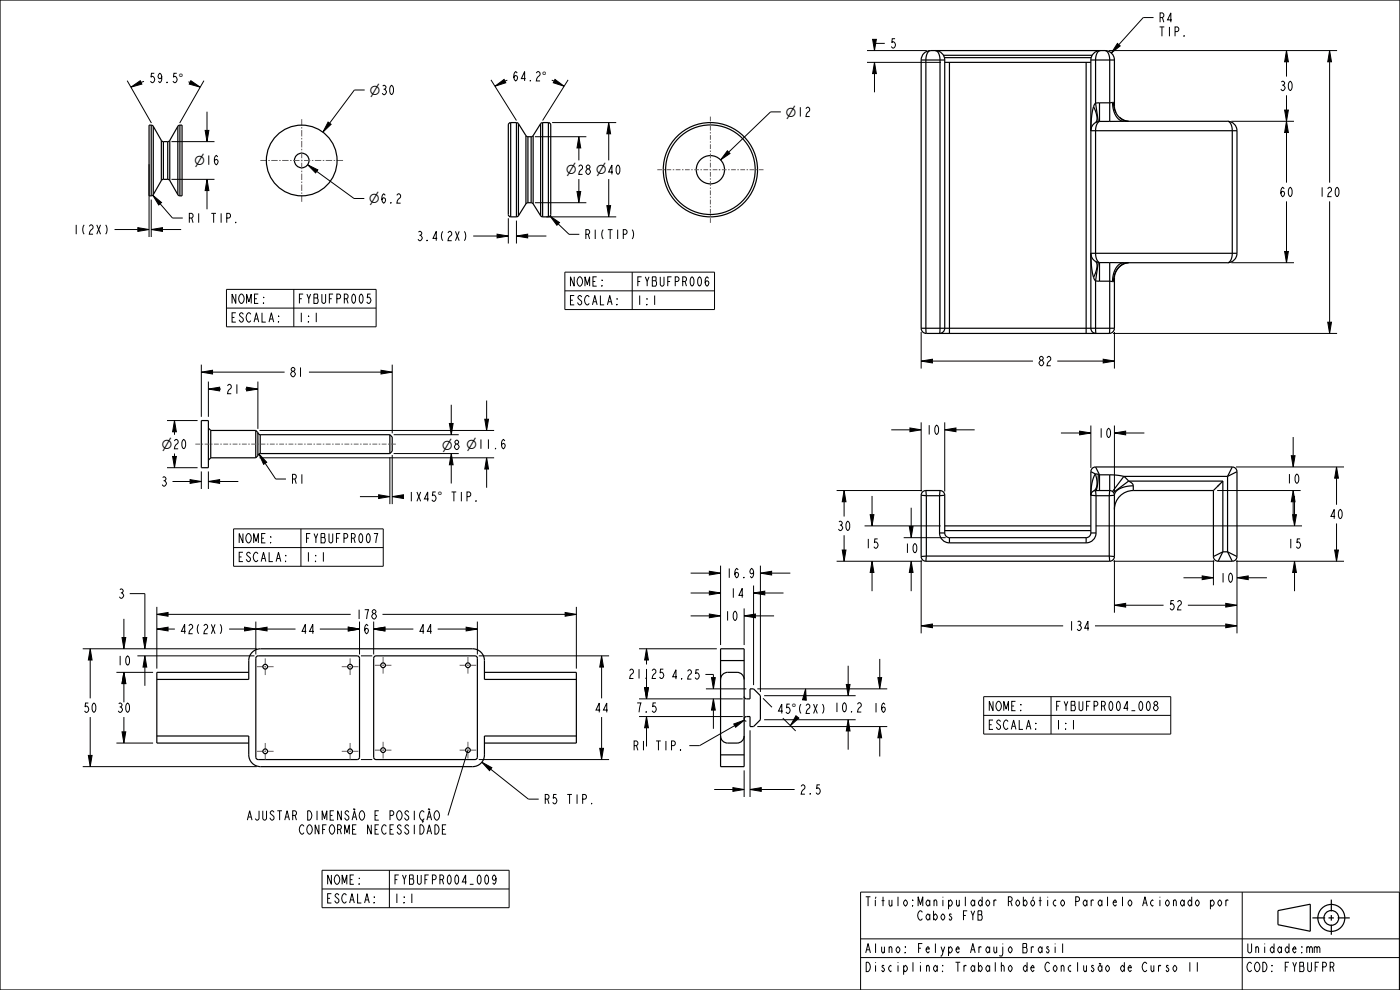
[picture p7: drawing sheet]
<svg xmlns="http://www.w3.org/2000/svg" width="594mm" height="420mm" viewBox="0 0 594 420" stroke-linecap="round" stroke-linejoin="round" font-family="sans-serif">
<g fill="#000">
<path d="M55.5 37l4-2.8 .7 1.5zM81 34.2l3.9 2.8-4.6-1.3zM210 36.6l3.9-2.9 .7 1.4zM235.5 33.7l3.9 2.9-4.6-1.5zM371 26.5l.8 4.7h-1.6zM370.2 16.7h1.6l-.8 4.8zM474.1 18.4l1.2 1.1-3.8 3zM545.8 21.5l.8 4.7h-1.6zM564.1 21.5l.8 4.7h-1.6zM139.2 51.8l1.3 .9-3.5 3.4zM245.6 58l.8 4.8h-1.6zM258.3 52l.8 4.8h-1.6z"/>
<path d="M545 46.7h1.6l-.8 4.8zM545.8 51.5l.8 4.7h-1.6zM87 55.3h1.6l-.8 4.8zM87.8 76.1l.8 4.7h-1.6zM130.5 69.9l4.3 2.2-.9 1.2zM308.6 64l1.1 1.1-4 2.7zM58.5 96.6l4.7 .8-4.7 .8zM64.2 97.4l4.7-.8v1.6zM64.8 82.8l3.7 3.1-1.2 1.1zM233.4 91.7l4 2.7-1.1 1.2zM244.8 81.2h1.6l-.8 4.8zM257.5 87.2h1.6l-.8 4.8z"/>
<path d="M210.9 99.3l4.8 .8-4.8 .8zM219.1 100.1l4.8-.8v1.6zM545 106.7h1.6l-.8 4.8zM85.4 157.9l4.8-.8v1.6zM161.7 157.1l4.7 .8-4.7 .8zM390.8 153.2l4.8-.8v1.6zM468.1 152.4l4.7 .8-4.7 .8zM563.3 136.7h1.6l-.8 4.8zM74 178.4l.8 4.8h-1.6zM88.4 165.1l4.8-.8v1.5zM104.7 164.3l4.7 .8-4.7 .7zM73.2 193.7h1.6l-.8 4.7z"/>
<path d="M109.9 192.6l3.3 3.5-1.4 .9zM190.7 179.7h1.6l-.8 4.7zM191.5 192.4l.8 4.8h-1.6zM205.7 177.9h1.6l-.8 4.7zM206.5 194.2l.8 4.8h-1.6zM386.1 181.6l4.7 .8-4.7 .7zM400.8 182.4l4.8-.8v1.5zM458.1 182.9l4.7 .8-4.7 .8zM472.8 183.7l4.8-.8v1.6zM547.9 193.3h1.6l-.8 4.8zM567.1 198.1l.8 4.8h-1.6zM80.7 203.5l4.7 .8-4.7 .8z"/>
<path d="M88.4 204.3l4.8-.8v1.6zM160.7 209.9l4.7 .8-4.7 .8zM166.4 210.7l4.8-.8v1.6zM358.1 208.1l.8 4.8h-1.6zM548.7 208.1l.8 4.8h-1.6zM357.3 233.3h1.6l-.8 4.8zM369.2 218.3h1.6l-.8 4.8zM370 238.1l.8 4.8h-1.6zM386.6 238.1l.8 4.8h-1.6zM385.8 223.3h1.6l-.8 4.8zM548.5 218.3h1.5l-.7 4.8zM549.3 238.1l.7 4.8h-1.5z"/>
<path d="M566.3 233.3h1.6l-.8 4.8zM301 242.4l4.7 .7-4.7 .8zM301 250.8l4.7 .8-4.7 .8zM319.7 251.6l4.8-.8v1.6zM322.6 243.1l4.8-.7v1.5zM472.8 256.8l4.8-.8v1.6zM510.1 244.3l4.7 .8-4.7 .8zM524.8 245.1l4.8-.8v1.6zM520.1 256l4.7 .8-4.7 .8zM38.3 275.2l.8 4.8h-1.6zM51.8 270.5h1.6l-.8 4.7zM60.7 270.5h1.6l-.8 4.7z"/>
<path d="M61.5 278.2l.8 4.8h-1.6zM66.5 260.6l4.8-.8v1.6zM66.5 266.9l4.8-.8v1.6zM103.8 266.1l4.7 .8-4.7 .8zM108.5 266.9l4.8-.8v1.6zM147.8 266.1l4.7 .8-4.7 .8zM158.5 266.9l4.8-.8v1.6zM197.8 266.1l4.7 .8-4.7 .8zM239.8 259.8l4.7 .8-4.7 .8zM255.3 278.2l.7 4.8h-1.5zM274.3 275.2l.8 4.8h-1.6zM301 260.5l4.7 .8-4.7 .8z"/>
<path d="M315.7 261.3l4.8-.8v1.6zM390.8 265.5l4.8-.8v1.6zM520.1 264.7l4.7 .8-4.7 .8zM52.6 285.2l.8 4.8h-1.6zM273.5 291.7h1.6l-.8 4.8zM301.9 287.5h1.6l-.8 4.7zM302.7 296.5l.8 4.8h-1.6zM341.8 292.2l.3 4.9-1.6-.2zM359.1 290.4h1.6l-.8 4.7zM372.5 287.5h1.6l-.8 4.7zM51.8 310.5h1.6l-.8 4.7zM274.3 304l.8 4.8h-1.6z"/>
<path d="M311.3 307.2l4.6-1.7-3.8 3zM337.7 303.6l1.2 1-3.6 3.3zM359.9 305.3l.8 4.8h-1.6zM373.3 308.2l.8 4.8h-1.6zM37.5 320.5h1.6l-.8 4.7zM204.5 323.4l4.2 2.3-1 1.2zM254.5 317.5h1.5l-.7 4.7zM311 334.1l4.7 .8-4.7 .8zM318.2 334.9l4.8-.8v1.6z"/>
</g>
<g fill="none" stroke="#000" stroke-width=".42">
<path d="M370.2 16.7h1.6l-.8 4.8zM371 18.4h4.4M474.1 18.4l1.2 1.1-3.8 3zM489.4 7.5h-4.3l-10.4 11.4M54 34.2l10.2 18M55.5 37l4-2.8 .7 1.5zM61.1 34.5l-1.2 .5M79.9 34.7l.7 .3M81 34.2l3.9 2.8-4.6-1.3zM86.5 34.2l-10.3 18M154.7 38.2h-4.3l-10.6 14.1M208.3 33.9l10.8 17.2"/>
<path d="M210 36.6l3.9-2.9 .7 1.4zM215.2 34l-1 .4M234.1 34l1 .4M235.5 33.7l3.9 2.9-4.6-1.5zM241 33.9l-10.8 17.2M367.9 26.5h31.3M367.9 21.5h25.3M371 26.5l.8 4.7h-1.6zM371 31.2v8M470.4 21.5h96.9M545.8 21.5l.8 4.7h-1.6zM545.8 26.2v6.3"/>
<path d="M564.1 21.5l.8 4.7h-1.6zM564.1 26.2v51.3M87 55.3h1.6l-.8 4.8zM87.8 47.4v7.9M139.2 51.8l1.3 .9-3.5 3.4zM226.9 58h21.9M234.3 52h27.2M245.6 58l.8 4.8h-1.6zM258.3 52l.8 4.8h-1.6zM258.3 56.8v11.2M331.3 47.5h-4.4l-17.7 17M522.4 51.5h26.6"/>
<path d="M545 46.7h1.6l-.8 4.8zM545.8 51.5l.8 4.7h-1.6zM545.8 40.4v6.3M545.8 56.2v21.3M63.2 69.7v30.9M72.8 76.1h18.2M72.8 60.1h18.2M87.8 76.1l.8 4.7h-1.6zM130.5 69.9l4.3 2.2-.9 1.2zM134.4 72.7l15.8 11.5h4.4M245.6 62.8v5.2M245.6 76v5.2"/>
<path d="M258.3 76v11.2M308.6 64l1.1 1.1-4 2.7zM48.6 97.4h9.9M58.5 96.6l4.7 .8-4.7 .8zM64.2 97.4l4.7-.8v1.6zM64.2 84.7v15.9M64.8 82.8l3.7 3.1-1.2 1.1zM67.9 86.4l5.3 6.1h4.3M68.9 97.4h8M87.8 80.8v8M210.9 99.3l4.8 .8-4.8 .8zM215.7 92.6v10.7"/>
<path d="M219.1 93.6v9.7M226.9 86h21.9M231.8 92h29.7M233.4 91.7l4 2.7-1.1 1.2zM236.8 95l4.6 4.4h4.4M244.8 81.2h1.6l-.8 4.8zM257.5 87.2h1.6l-.8 4.8zM545.8 85.4v21.3M564.1 85.4v51.3M200.8 100.1h10.1M219.1 100.1l4.8-.8v1.6zM223.9 100.1h7.9"/>
<path d="M239.7 115.5h63.5v15.8h-63.5zM268.2 115.5v15.8M522.4 111.5h26.6M545 106.7h1.6l-.8 4.8zM96.1 122.8h63.5v15.8h-63.5zM96.1 130.7h63.5M124.7 122.8v15.8M239.7 123.4h63.5M563.3 136.7h1.6l-.8 4.8zM85.4 157.9l4.8-.8v1.6zM85.4 154.7v22.1M90.2 157.9h30.6"/>
<path d="M131.1 157.9h30.6M161.7 157.1l4.7 .8-4.7 .8zM166.4 154.7v29.1M390.8 153.2l4.8-.8v1.6zM390.8 140.8v15.6M395.6 153.2h42.7M448.6 153.2h19.5M468.1 152.4l4.7 .8-4.7 .8zM472.2 141.5h95.1M472.8 140.8v15.6M70.9 178.4h12.9M74 178.4l.8 4.8h-1.6z"/>
<path d="M88.4 165.1l4.8-.8v1.5zM88.4 161.9v14.9M93.2 165.1h.6M104.1 165.1h.6M104.7 164.3l4.7 .8-4.7 .7zM109.4 161.9v20M190.7 179.7h1.6l-.8 4.7zM191.5 171.7v8M205.7 177.9h1.6l-.8 4.7zM206.5 169.9v8M390.8 179.2v29.3M400.8 179.2v29.3"/>
<path d="M70.9 198.4h12.9M73.2 193.7h1.6l-.8 4.7zM74 183.2v1.3M74 192.4v1.3M109.9 192.6l3.3 3.5-1.4 .9zM110.1 194.2h99.6M110.1 182.6h99.6M112.5 196.5l4.5 6.7h4.3M165.4 194v19.9M166.4 193v20.9M167 192.4h27.6M167 184.4h27.6"/>
<path d="M191.5 192.4l.8 4.8h-1.6zM191.5 197.2v7.9M206.5 194.2l.8 4.8h-1.6zM206.5 199v7.9M378.1 182.4h8M386.1 181.6l4.7 .8-4.7 .7zM400.8 182.4l4.8-.8v1.5zM405.6 182.4h7.9M450.1 183.7h8M458.1 182.9l4.7 .8-4.7 .8zM462.8 180.5v18M472.8 183.7l4.8-.8v1.6z"/>
<path d="M472.8 180.5v28M477.6 183.7h7.9M524.4 198.1h45.8M547.9 193.3h1.6l-.8 4.8zM548.7 185.4v7.9M567.1 198.1l.8 4.8h-1.6zM73.2 204.3h7.5M80.7 203.5l4.7 .8-4.7 .8zM85.4 200v7.4M88.4 204.3l4.8-.8v1.6zM88.4 200v7.4M93.2 204.3h7.9"/>
<path d="M152.7 210.7h8M160.7 209.9l4.7 .8-4.7 .8zM166.4 210.7l4.8-.8v1.6zM355 208.1h36.2M358.1 208.1l.8 4.8h-1.6zM358.1 212.9v6.2M369.2 218.3h1.6l-.8 4.8zM370 210.4v7.9M386.6 215.4v7.9M516.4 208.1h35.4M548.5 218.3h1.5l-.7 4.8zM548.7 208.1l.8 4.8h-1.6z"/>
<path d="M548.7 212.9v7.9M549.3 210.4v7.9M567.1 202.9v11.2M99.1 224.4h63.5v15.8h-63.5zM99.1 232.3h63.5M127.7 224.4v15.8M305.7 240v33.7M322.6 240v53.6M355 238.1h36.2M357.3 233.3h1.6l-.8 4.8zM358.1 227.1v6.2M366.8 223.1h32.3"/>
<path d="M370 238.1l.8 4.8h-1.6zM383.4 228.1h17.8M385.8 223.3h1.6l-.8 4.8zM386.6 238.1l.8 4.8h-1.6zM390.8 237.7v31M465 223.1h87.4M472.4 238.1h42.8M472.8 237.7v22.2M514.8 237.7v10.6M524.4 238.1h45.8M524.8 237.7v31M549.3 238.1l.7 4.8h-1.5z"/>
<path d="M566.3 233.3h1.6l-.8 4.8zM567.1 222.1v11.2M55 251.8h6.5v18.7M66.5 257.5v26.2M239.8 259.8l4.7 .8-4.7 .8zM244.5 257.5v26.2M293 251.6h8M293 243.1h8M301 242.4l4.7 .7-4.7 .8zM301 250.8l4.7 .8-4.7 .8zM315.7 258.1v15.6M319.7 251.6l4.8-.8v1.6z"/>
<path d="M319.7 248.4v42.3M322.6 243.1l4.8-.7v1.5zM324.5 251.6h7.9M327.4 243.1h7.9M370 242.9v7.9M386.6 242.9v7.9M472.8 256.8l4.8-.8v1.6zM477.6 256.8h16.1M502.1 245.1h8M504 256.8h16.1M510.1 244.3l4.7 .8-4.7 .8zM520.1 256l4.7 .8-4.7 .8z"/>
<path d="M524.8 245.1l4.8-.8v1.6zM529.6 245.1h7.9M549.3 242.9v7.9M35.1 275.2h73.9M38.3 275.2l.8 4.8h-1.6zM51.8 270.5h1.6l-.8 4.7zM52.6 262.5v8M58.3 278.2h49.7M60.7 270.5h1.6l-.8 4.7zM61.5 278.2l.8 4.8h-1.6zM66.5 260.6l4.8-.8v1.6zM66.5 266.9l4.8-.8v1.6z"/>
<path d="M71.3 266.9h2.9M71.3 260.6h77.5M97.2 266.9h6.6M103.8 266.1l4.7 .8-4.7 .8zM108.5 266.9l4.8-.8v1.6zM108.5 263.7v14M113.3 266.9h12.1M135.7 266.9h12.1M147.8 266.1l4.7 .8-4.7 .8zM152.5 263.7v14M153.1 278.2h4.9M158.5 266.9l4.8-.8v1.6z"/>
<path d="M158.5 263.7v14M162.3 260.6h77.5M163.3 266.9h12.1M185.7 266.9h12.1M197.8 266.1l4.7 .8-4.7 .8zM202.5 263.7v14M203.1 278.2h55.3M255.3 278.2l.7 4.8h-1.5zM271.1 275.2h33M274.3 275.2l.8 4.8h-1.6zM293 261.3h8M301 260.5l4.7 .8-4.7 .8z"/>
<path d="M315.7 261.3l4.8-.8v1.6zM320.5 261.3h7.9M373.3 279.5v8M390.8 265.5l4.8-.8v1.6zM395.6 265.5h55.5M464.6 265.5h55.5M520.1 264.7l4.7 .8-4.7 .8zM38.3 280v16.3M49.4 285.2h15.6M52.6 285.2l.8 4.8h-1.6zM52.6 290v7.9M61.5 283v7.9"/>
<path d="M255.3 283v13.3M271.1 296.5h44M273.5 291.7h1.6l-.8 4.8zM274.3 280v1.9M274.3 283.8v7.9M299.3 286.1h3.4v1.4M299.5 292.2h17.1M301.9 287.5h1.6l-.8 4.7zM302.7 296.5l.8 4.8h-1.6zM321.3 292.2h55.1M323.8 296.3l3.7 3.7M324.2 295.1h38.8"/>
<path d="M341.8 292.2l.3 4.9-1.6-.2zM359.1 290.4h1.6l-.8 4.7zM359.9 282.4v8M372.5 287.5h1.6l-.8 4.7zM417.4 295.6h79.3v15.8h-79.3zM445.9 295.6v15.8M38.3 304.2v16.3M49.4 315.2h15.6M51.8 310.5h1.6l-.8 4.7zM52.6 304.2v6.3M198.5 318.2l-8.4 27.7M254.5 317.5h1.5l-.7 4.7z"/>
<path d="M255.3 304.2v13.3M271.1 304h44M274.3 304l.8 4.8h-1.6zM274.3 308.8v7.9M302.7 301.3v7.9M311.3 307.2l4.6-1.7-3.8 3zM311.7 307.8l-14.9 8.5h-4.3M315.7 305l.3 .7 .7 .3M318.2 309.8v28.3M321.3 308.2h55.1M324.2 305.3h38.8M332.1 304.7l5.5 5.4"/>
<path d="M337.7 303.6l1.2 1-3.6 3.3zM359.9 305.3l.8 4.8h-1.6zM359.9 310.1v7.9M373.3 308.2l.8 4.8h-1.6zM373.3 313v7.9M417.4 303.5h79.3M35.1 325.2h73.9M37.5 320.5h1.6l-.8 4.7zM153.1 322.2h4.9M203.1 322.2h55.3M204.5 323.4l4.2 2.3-1 1.2zM208.2 326.3l16 12.7h4.4"/>
<path d="M303 334.9h8M311 334.1l4.7 .8-4.7 .8zM315.7 326.8v11.3M318.2 334.9l4.8-.8v1.6zM323 334.9h14.1M184.7 344.3l.4-.3a2.11 2.11 0 0 1 1.4 1.9 2.11 2.11 0 0 1-1.4 2l-.4-.3a2.59 2.59 0 0 1 0-3.3zM136.6 369.2h79.4v15.9h-79.4zM136.6 377.1h79.4M165.2 369.2v15.9M527.1 378.5v41.5M365.1 398.3h228.6M520.1 381.8v2.6"/>
<path d="M521.1 382.1l-.6-.3-.4 .6M365.1 406.2h228.6M508 408.2v4M365.1 420v-41.5h228.6v41.5"/>
</g>
<g fill="none" stroke="#000" stroke-width=".51">
<path d="M0 0h594v420h-594zM390.8 25.5v113.8M390.8 25.5h10M394.8 21.5a4 4 0 0 0-4 4M394.8 21.5a3.3 3.3 0 0 0-2 4l.2 116M394.8 21.5h74M396.8 21.5a4 4 0 0 1 4 4v113.8l-.6 1.5-1.6 .7 .2-116a3.3 3.3 0 0 0-2-4zM400.3 23.5h63.1M400.7 24.5h62.3M400.8 26.5h62M402.8 26.5v115M460.8 26.5v115"/>
<path d="M462.8 25.5a4 4 0 0 1 4-4 2.88 2.88 0 0 0-1.9 3.2l-.1 19M462.8 25.5v113.8a2.2 2.2 0 0 0 2.2 2.2l-.2-22.3M462.8 25.5h10M468.8 21.5a4 4 0 0 1 4 4M468.8 21.5a2.88 2.88 0 0 1 2 3.2v26.8M472.8 25.5v19.6M64.2 53.1l.8 .5v29l-.8 .5zM68.5 59.6l.8 .5v16l-.8 .5zM75.6 53.4l.7-.3v30l-.8-.5zM216 52.3l.7-.3v40l-.7-.3-.3-.7v-38zM219.1 52l.9 .5v39l-.9 .5zM223.1 57.5l.9 .5v28l-.9 .5z"/>
<path d="M225.4 58l.8-.5v29l-.8-.5zM229.5 52.3l.7-.3v40l-.8-.5zM232.7 52l.7 .3 .3 .7v38l-.3 .7-.7 .3zM462.8 55.5h62M464 45.2a6.7 6.7 0 0 1 .9 6.7l-.2 .1M464 45.2a36.3 36.3 0 0 0-1.2 10.3M464.7 52l-1.5 1.8-.4 1.7M464.8 43.7l-.8 1.5M464.8 43.7l1.2 7.9M466 51.6l-1.3 .4M466.5 43.6l-1.7 .1M466.5 51.5l-.5 .1"/>
<path d="M466.5 51.5a4 4 0 0 0-1.7 4v52a4.1 4.1 0 0 0 1.7 3.9M466.5 43.6v7.9M466.5 51.5h4.3M472 43.5a7.7 7.7 0 0 0 4 7.8l.8 .2M472 43.5l-5.5 .1M472 43.5h.4M472.4 43.5a7.4 7.4 0 0 0 6.4 8l-1.9-.5-1.9-1.3M472.4 43.5l.4 1.6M472.8 45.1l.8 2.7M476.8 51.5h-6M476.8 51.5h44M520.8 51.5a4 4 0 0 1 4 4"/>
<path d="M520.8 51.5a3.3 3.3 0 0 1 2 4v52a3.3 3.3 0 0 1-2 4M524.8 55.5v52M71.2 60.1l.8-.5v17l-.8-.5zM462.8 107.5l.4 1.7 1.5 1.7M462.8 107.5a36.3 36.3 0 0 0 1.2 10.2M462.8 107.5h62M464 117.7l.8 1.5M464.7 110.9a4.4 4.4 0 0 1 0 5.1l-.7 1.7M464.7 110.9l1.3 .4M464.8 119.2l1.7 .1M466 111.3l.5 .1M466 111.3l-1.2 7.9"/>
<path d="M466.5 119.3l5.5 .2M466.5 111.4v7.9M466.5 111.4h4.3M470.8 111.4l-.2 30.1M470.8 111.4l6 .1M472 119.5h.4M472.8 117.8l-.4 1.7M472.8 117.8a6.7 6.7 0 0 1 6-6.3 7.3 7.3 0 0 0-6.4 8M472.8 117.8v21.5M476.8 111.5a5.7 5.7 0 0 0-4.5 5.4l-.3 2.6M476.8 111.5h44M524.8 107.5a4 4 0 0 1-4 4"/>
<path d="M390.8 139.3a2.2 2.2 0 0 0 2.2 2.2M390.8 139.3h82M472.8 139.3l-.6 1.5-1.6 .7M393 141.5h77.6M88.4 181.6l1 1M89.4 182.6v11.6M89.4 194.2l-1 1M89.4 194.2h19.1M89.4 182.6h19.1M108.5 182.6v11.6M108.5 182.6l.9 .9M109.4 183.5l.3 .7 .7 .2"/>
<path d="M109.4 183.5v9.8M109.4 193.3l-.9 .9M110.4 192.4l-.7 .3-.3 .6M110.4 184.4v8M110.4 192.4h55M110.4 184.4h55M165.4 184.4l1 1v6l-1 1M165.4 184.4v8M464.8 198.1l-1.4 .6-.6 1.4M464.8 198.1l1.7 3.3M464.8 198.1h58M522.8 198.1l1.4 .6 .6 1.4"/>
<path d="M522.8 198.1l-2 4M390.8 210.1l2.2 .2M390.8 210.1v26M392.8 208.1l-1.4 .6-.6 1.4M392.8 208.1l.2 2.2M392.8 208.1h6M393 210.3v25.6M393 210.3h5.6M398.6 210.3v15.8M398.8 208.1l1.4 .6 .6 1.4M398.8 208.1l-.2 2.2M400.8 210.1l-2.2 .2"/>
<path d="M400.8 210.1v16M462.8 210.1l2.2 .2M462.8 200.1v26M462.8 200.1l1.9 1M464.7 201.1a6.3 6.3 0 0 1-.5 7.1l-.2 .1M464.7 201.1a16.4 16.4 0 0 0-1.9 9M464.7 201.1l1.3 .2M464.8 208.1a2 2 0 0 0-2 2M464.8 208.1l.2 2.2M464.8 208.1h6M465 210.3v15.8M465 210.3h5.6"/>
<path d="M466 201.3l.5 .1M466 201.3a12.3 12.3 0 0 1-1.1 6.8h-.1M466.5 201.4v6.7M466.5 201.4h4.3M470.6 210.3v25.6M470.8 208.1l1.4 .6 .6 1.4M470.8 208.1l-.2 2.2M470.8 201.4l6 .7M470.8 201.4v6.7M472.8 210.1l-2.2 .2M472.8 210.1v26M476.8 202.1l2 2"/>
<path d="M476.8 202.1l-4.8 6.4M476.8 202.1h44M478.8 204.1l1.4 .9 .6 1.1M478.8 204.1l-6.4 4.8M478.8 204.1h40M480.8 208.1a8 8 0 0 0-8 8M480.8 206.1a8.4 8.4 0 0 0-7.8 3.2l-.2 .8M480.8 208.1h34M480.8 206.1v2M514.8 208.1v28M514.9 208.1h-.1M518.8 204.1l-4 4"/>
<path d="M518.8 204.1l-.4 .4M518.8 204.1v30M520.8 202.1v32M524.8 200.1l-4 2M524.8 200.1v36M390.8 236.1l.6 1.4 1.4 .6M392.8 238.1h78M393 235.9l-.2 2.2M393 235.9l-2.2 .2M393 235.9h77.6M398.6 226.1a4.2 4.2 0 0 0 4.2 4.2M398.6 226.1h2.2"/>
<path d="M400.8 226.1l.6 1.4 1.4 .6M400.8 225.1h62M400.8 223.1h62M402.8 228.1v2.2M402.8 230.3h58M402.8 228.1h58M460.8 228.1v2.2M462.8 226.1l-.6 1.4-1.4 .6M462.8 226.1h2.2M465 226.1a4.2 4.2 0 0 1-4.2 4.2M470.6 235.9l2.2 .2M470.6 235.9l.2 2.2"/>
<path d="M472.8 236.1l-.6 1.4-1.4 .6M514.8 236.1l.6 1.4 1.4 .6M516.8 238.1h6M518.8 234.1l-2 4M518.8 234.1l-4 2M518.8 234.1h2M520.8 234.1l4 2M520.8 234.1l2 4M524.8 236.1l-.6 1.4-1.4 .6M108.8 278.5l.7-.3h42l.7 .3 .3 .7v42l-.3 .7-.7 .3h-42l-.7-.3-.3-.7v-42zM158.8 278.5l.7-.3h42l.7 .3 .3 .7v42l-.3 .7-.7 .3h-42l-.7-.3-.3-.7v-42zM305.7 275.2h10v50h-10z"/>
<path d="M66.5 288.2h39v-8a5 5 0 0 1 5-5h90a5 5 0 0 1 5 5v8h39M105.5 285.2h-39v30h39M205.5 285.2h39v30h-39M305.7 288.2l.3-1.3 .9-1 1.8-.7h4l1.3 .3 1.4 1.4 .3 1.3M305.7 280.2h10M315.7 295.5l.6 .9 1.9 .1v-4.3h1.5l2.9 2.9v10.2l-2.9 2.9h-1.5v-4.2l-1.9 .1-.6 .9M66.5 312.2h39v8a5 5 0 0 0 5 5h90a5 5 0 0 0 5-5v-8h39M305.7 312.2l.3 1.4 .9 1 1.8 .6h4l1.3-.3 1.4-1.3 .3-1.4M305.7 320.2h10M542.2 386.3l13.7-2.7v11.5l-13.7-2.8zM556.8 389.4h5.5M563.7 389.4h2.3"/>
<path d="M564.9 381.7v5M564.9 388.2v2.4M564.9 392.3v4.3M567.5 389.4h5.2"/>
<circle cx="128" cy="68.1" r="3.1"/>
<circle cx="301.4" cy="72" r="20"/>
<circle cx="301.4" cy="72" r="19"/>
<circle cx="301.4" cy="72" r="6"/>
<circle cx="564.9" cy="389.4" r="5.7"/>
<circle cx="564.9" cy="389.4" r="3.1"/>
</g>
<!-- layer: 02___PRT_ALL_AXES -->
<g fill="none" stroke="#000" stroke-width=".51">
<path d="M64.2 53.1h-1v30h1M65 53.6l3.5 6M75.5 53.6l-3.5 6M76.3 53.1h.9v30h-.9M216.7 52h2.4M220 52.5l3.1 5M224 58h1.4M229.4 52.5l-3.2 5M230.2 52h2.5M68.5 76.6l-3.5 6M69.3 76.1h1.9M69.3 60.1h1.9"/>
<path d="M72 76.6l3.5 6M216.7 92h2.4M223.1 86.5l-3.1 5M224 86h1.4M226.2 86.5l3.2 5M230.2 92h2.5M85.4 178.4h3v20h-3z"/>
<circle cx="128" cy="68.1" r="15"/>
<circle cx="112.5" cy="282.8" r="1"/>
<circle cx="148.5" cy="282.8" r="1"/>
<circle cx="162.5" cy="282.2" r="1"/>
<circle cx="198.5" cy="282.2" r="1"/>
<circle cx="112.5" cy="318.7" r="1"/>
<circle cx="148.5" cy="318.7" r="1"/>
<circle cx="162.5" cy="318.2" r="1"/>
<circle cx="198.5" cy="318.2" r="1"/>
</g>
<g fill="none" stroke="#785055" stroke-width=".42">
<path d="M128 50.5v2.8M128 53.9v.6M128 55.2v2.7M128 58.5v.7M128 59.8v2.7M301.4 49.5v2M301.4 52.1v.6M301.4 53.4v2M301.4 56v.7M301.4 57.3v2M301.4 59.9v.7M110.5 68.1h2.7"/>
<path d="M113.8 68.1h.7M115.1 68.1h2.7M118.5 68.1h.6M119.7 68.1h2.7M123.1 68.1h.6M124.3 68.1h2.8M127.7 68.1h.6M128 63.1v.7M128 64.4v2.7M128 67.8v.6M128 69v2.8M128 72.4v.6"/>
<path d="M128 73.7v2.7M128 77v.6M128 78.3v2.7M129 68.1h2.7M132.3 68.1h.7M133.6 68.1h2.7M136.9 68.1h.7M138.2 68.1h2.7M141.6 68.1h.6M142.8 68.1h2.8M278.9 72h2M281.5 72h.7"/>
<path d="M282.8 72h2M285.4 72h.7M286.7 72h2M289.4 72h.6M290.6 72h2M293.3 72h.6M294.5 72h2M297.2 72h.6M298.4 72h2.1M301.1 72h.6M301.4 61.2v2M301.4 63.9v.6"/>
<path d="M301.4 65.1v2M301.4 67.8v.6M301.4 69v2.1M301.4 71.7v.6M301.4 73v2M301.4 75.6v.6M301.4 76.9v2M301.4 79.5v.7M302.4 72h2M305 72h.1M305 72h.6M306.3 72h2"/>
<path d="M308.9 72h.7M310.2 72h2M312.8 72h.7M314.1 72h2M316.8 72h.6M318 72h2M320.7 72h.6M321.9 72h2.1M128 81.6v.7M128 82.9v2.7M301.4 80.8v2M301.4 83.4v.7"/>
<path d="M301.4 84.7v2M301.4 87.3v.7M301.4 88.6v2M301.4 91.3v.6M301.4 92.5v2M82.9 188.4h2M85.6 188.4h.6M86.8 188.4h2.1M89.5 188.4h.6M90.8 188.4h2M93.5 188.4h.6M94.7 188.4h2.1"/>
<path d="M97.4 188.4h.7M98.7 188.4h2M101.4 188.4h.6M102.6 188.4h2.1M105.3 188.4h.7M106.6 188.4h2M109.3 188.4h.6M110.6 188.4h2M113.2 188.4h.7M114.5 188.4h2.1M117.2 188.4h.6M118.5 188.4h2"/>
<path d="M121.1 188.4h.7M122.4 188.4h2.1M125.1 188.4h.6M126.4 188.4h2M129.1 188.4h.6M130.3 188.4h2.1M133 188.4h.6M134.3 188.4h2M137 188.4h.6M138.2 188.4h2.1M140.9 188.4h.6M142.2 188.4h2"/>
<path d="M144.9 188.4h.6M146.1 188.4h2.1M148.8 188.4h.7M150.1 188.4h2M152.8 188.4h.6M154 188.4h2.1M156.7 188.4h.7M158 188.4h2M160.7 188.4h.6M162 188.4h2M164.6 188.4h.7M165.9 188.4h2.1"/>
<path d="M112.5 279.3v2.6M148.5 279.3v2.6M162.5 278.7v2.6M198.5 278.7v2.6M109 282.8h2.6M112.2 282.8h.7M112.5 282.5v.7M112.5 283.8v2.6M113.5 282.8h2.6M145 282.8h2.6M148.2 282.8h.7M148.5 282.5v.7"/>
<path d="M148.5 283.8v2.6M149.5 282.8h2.6M159 282.2h2.6M162.2 282.2h.7M162.5 281.9v.7M162.5 283.2v2.6M163.5 282.2h2.6M195 282.2h2.6M198.2 282.2h.7M198.5 281.9v.7M198.5 283.2v2.6M199.5 282.2h2.6"/>
<path d="M109 318.7h2.6M112.2 318.7h.7M112.5 315.2v2.6M112.5 318.4v.7M112.5 319.7v2.6M113.5 318.7h2.6M145 318.7h2.6M148.2 318.7h.7M148.5 315.2v2.6M148.5 318.4v.7M148.5 319.7v2.6M149.5 318.7h2.6"/>
<path d="M159 318.2h2.6M162.2 318.2h.7M162.5 314.7v2.6M162.5 317.9v.7M162.5 319.2v2.6M163.5 318.2h2.6M195 318.2h2.6M198.2 318.2h.7M198.5 314.7v2.6M198.5 317.9v.7M198.5 319.2v2.6M199.5 318.2h2.6"/>
</g>
<g font-size="5.5">
<text x="75.8" y="35.1">°</text>
<text x="229.9" y="34.3">°</text>
<text x="156.7" y="40.2">⌀</text>
<text x="156.7" y="40.2">⌀30</text>
<text x="333.3" y="49.5">⌀12</text>
<text x="333.3" y="49.5">⌀</text>
<text x="82.3" y="69.9">⌀16</text>
<text x="82.3" y="69.9">⌀</text>
<text x="240.1" y="74">⌀28 ⌀40</text>
<text x="240.1" y="74">⌀</text>
<text x="252.8" y="74">⌀</text>
<text x="156.6" y="86.2">⌀6.2</text>
<text x="156.6" y="86.2">⌀</text>
<text x="68.5" y="190.4">⌀20</text>
<text x="68.5" y="190.4">⌀</text>
<text x="187.5" y="190.7">⌀8 ⌀11.6</text>
<text x="187.5" y="190.7">⌀</text>
<text x="197.8" y="190.4">⌀</text>
<text x="185.6" y="212.7">°</text>
<text x="335.9" y="302.7">°</text>
</g>
<g font-size="5.2">
<text x="491.4" y="9.4">R4</text>
<text x="491.4" y="15.4">TIP.</text>
<text x="377.4" y="20.4">5</text>
<text x="63.1" y="35.1">59.5°</text>
<text x="217.2" y="34.3">64.2°</text>
<text x="542.7" y="38.4">30</text>
<text x="542.7" y="83.4">60</text>
<text x="559.4" y="83.4">120</text>
<text x="79.5" y="94.5">R1 TIP.</text>
<text x="30.7" y="99.4">1(2X)</text>
<text x="247.8" y="101.4">R1(TIP)</text>
<text x="176.6" y="102.1">3.4(2X)</text>
<text x="241.2" y="121.4">NOME:</text>
<text x="269.8" y="121.4">FYBUFPR006</text>
<text x="97.7" y="128.7">NOME:</text>
<text x="126.2" y="128.7">FYBUFPR005</text>
<text x="241.2" y="129.3">ESCALA:</text>
<text x="269.8" y="129.3">1:1</text>
<text x="97.7" y="136.7">ESCALA:</text>
<text x="126.2" y="136.7">1:1</text>
<text x="440.3" y="155.2">82</text>
<text x="122.7" y="159.9">81</text>
<text x="95.7" y="167">21</text>
<text x="392.7" y="184.3">10</text>
<text x="465.6" y="185.7">10</text>
<text x="68" y="206.3">3</text>
<text x="123.3" y="205.2">R1</text>
<text x="545.5" y="205.1">10</text>
<text x="172.9" y="212.7">1X45° TIP.</text>
<text x="563.9" y="220.1">40</text>
<text x="355" y="225.1">30</text>
<text x="100.7" y="230.3">NOME:</text>
<text x="129.3" y="230.3">FYBUFPR007</text>
<text x="366.8" y="232.6">15</text>
<text x="546.1" y="232.6">15</text>
<text x="100.7" y="238.3">ESCALA:</text>
<text x="129.3" y="238.3">1:1</text>
<text x="383.4" y="234.6">10</text>
<text x="307.8" y="245.1">16.9</text>
<text x="517.3" y="247.1">10</text>
<text x="49.9" y="253.8">3</text>
<text x="309.6" y="253.6">14</text>
<text x="150.8" y="262.6">178</text>
<text x="307.1" y="263.3">10</text>
<text x="495.7" y="258.7">52</text>
<text x="76.2" y="268.9">42(2X)</text>
<text x="127.4" y="268.9">44</text>
<text x="154" y="268.9">6</text>
<text x="177.4" y="268.9">44</text>
<text x="453.1" y="267.5">134</text>
<text x="49.4" y="282.2">10</text>
<text x="266.4" y="287.9">21.25</text>
<text x="284.6" y="288.1">4.25</text>
<text x="35.1" y="302.2">50</text>
<text x="49.4" y="302.2">30</text>
<text x="252.1" y="302.2">44</text>
<text x="269.5" y="302.2">7.5</text>
<text x="329.5" y="302.7">45°(2X) 10.2</text>
<text x="370.1" y="302.2">16</text>
<text x="418.9" y="301.5">NOME:</text>
<text x="447.5" y="301.5">FYBUFPR004_008</text>
<text x="418.9" y="309.4">ESCALA:</text>
<text x="447.5" y="309.4">1:1</text>
<text x="268.3" y="318.3">R1 TIP.</text>
<text x="230.5" y="341">R5 TIP.</text>
<text x="339.1" y="336.9">2.5</text>
<text x="104.4" y="347.9">AJUSTAR DIMENSÃO E POSIÇÃO</text>
<text x="126.6" y="353.9">CONFORME NECESSIDADE</text>
<text x="138.2" y="375.2">NOME:</text>
<text x="166.8" y="375.2">FYBUFPR004_009</text>
<text x="138.2" y="383.1">ESCALA:</text>
<text x="166.8" y="383.1">1:1</text>
<text x="366.7" y="384.4">Título:Manipulador Robótico Paralelo Acionado por</text>
<text x="388.4" y="390.4">Cabos FYB</text>
<text x="366.7" y="404.3">Aluno: Felype Araujo Brasil</text>
<text x="528.6" y="404.3">Unidade:mm</text>
<text x="366.7" y="412.2">Disciplina: Trabalho de Conclusão de Curso II</text>
<text x="528.6" y="412.2">COD: FYBUFPR</text>
</g>
</svg>
